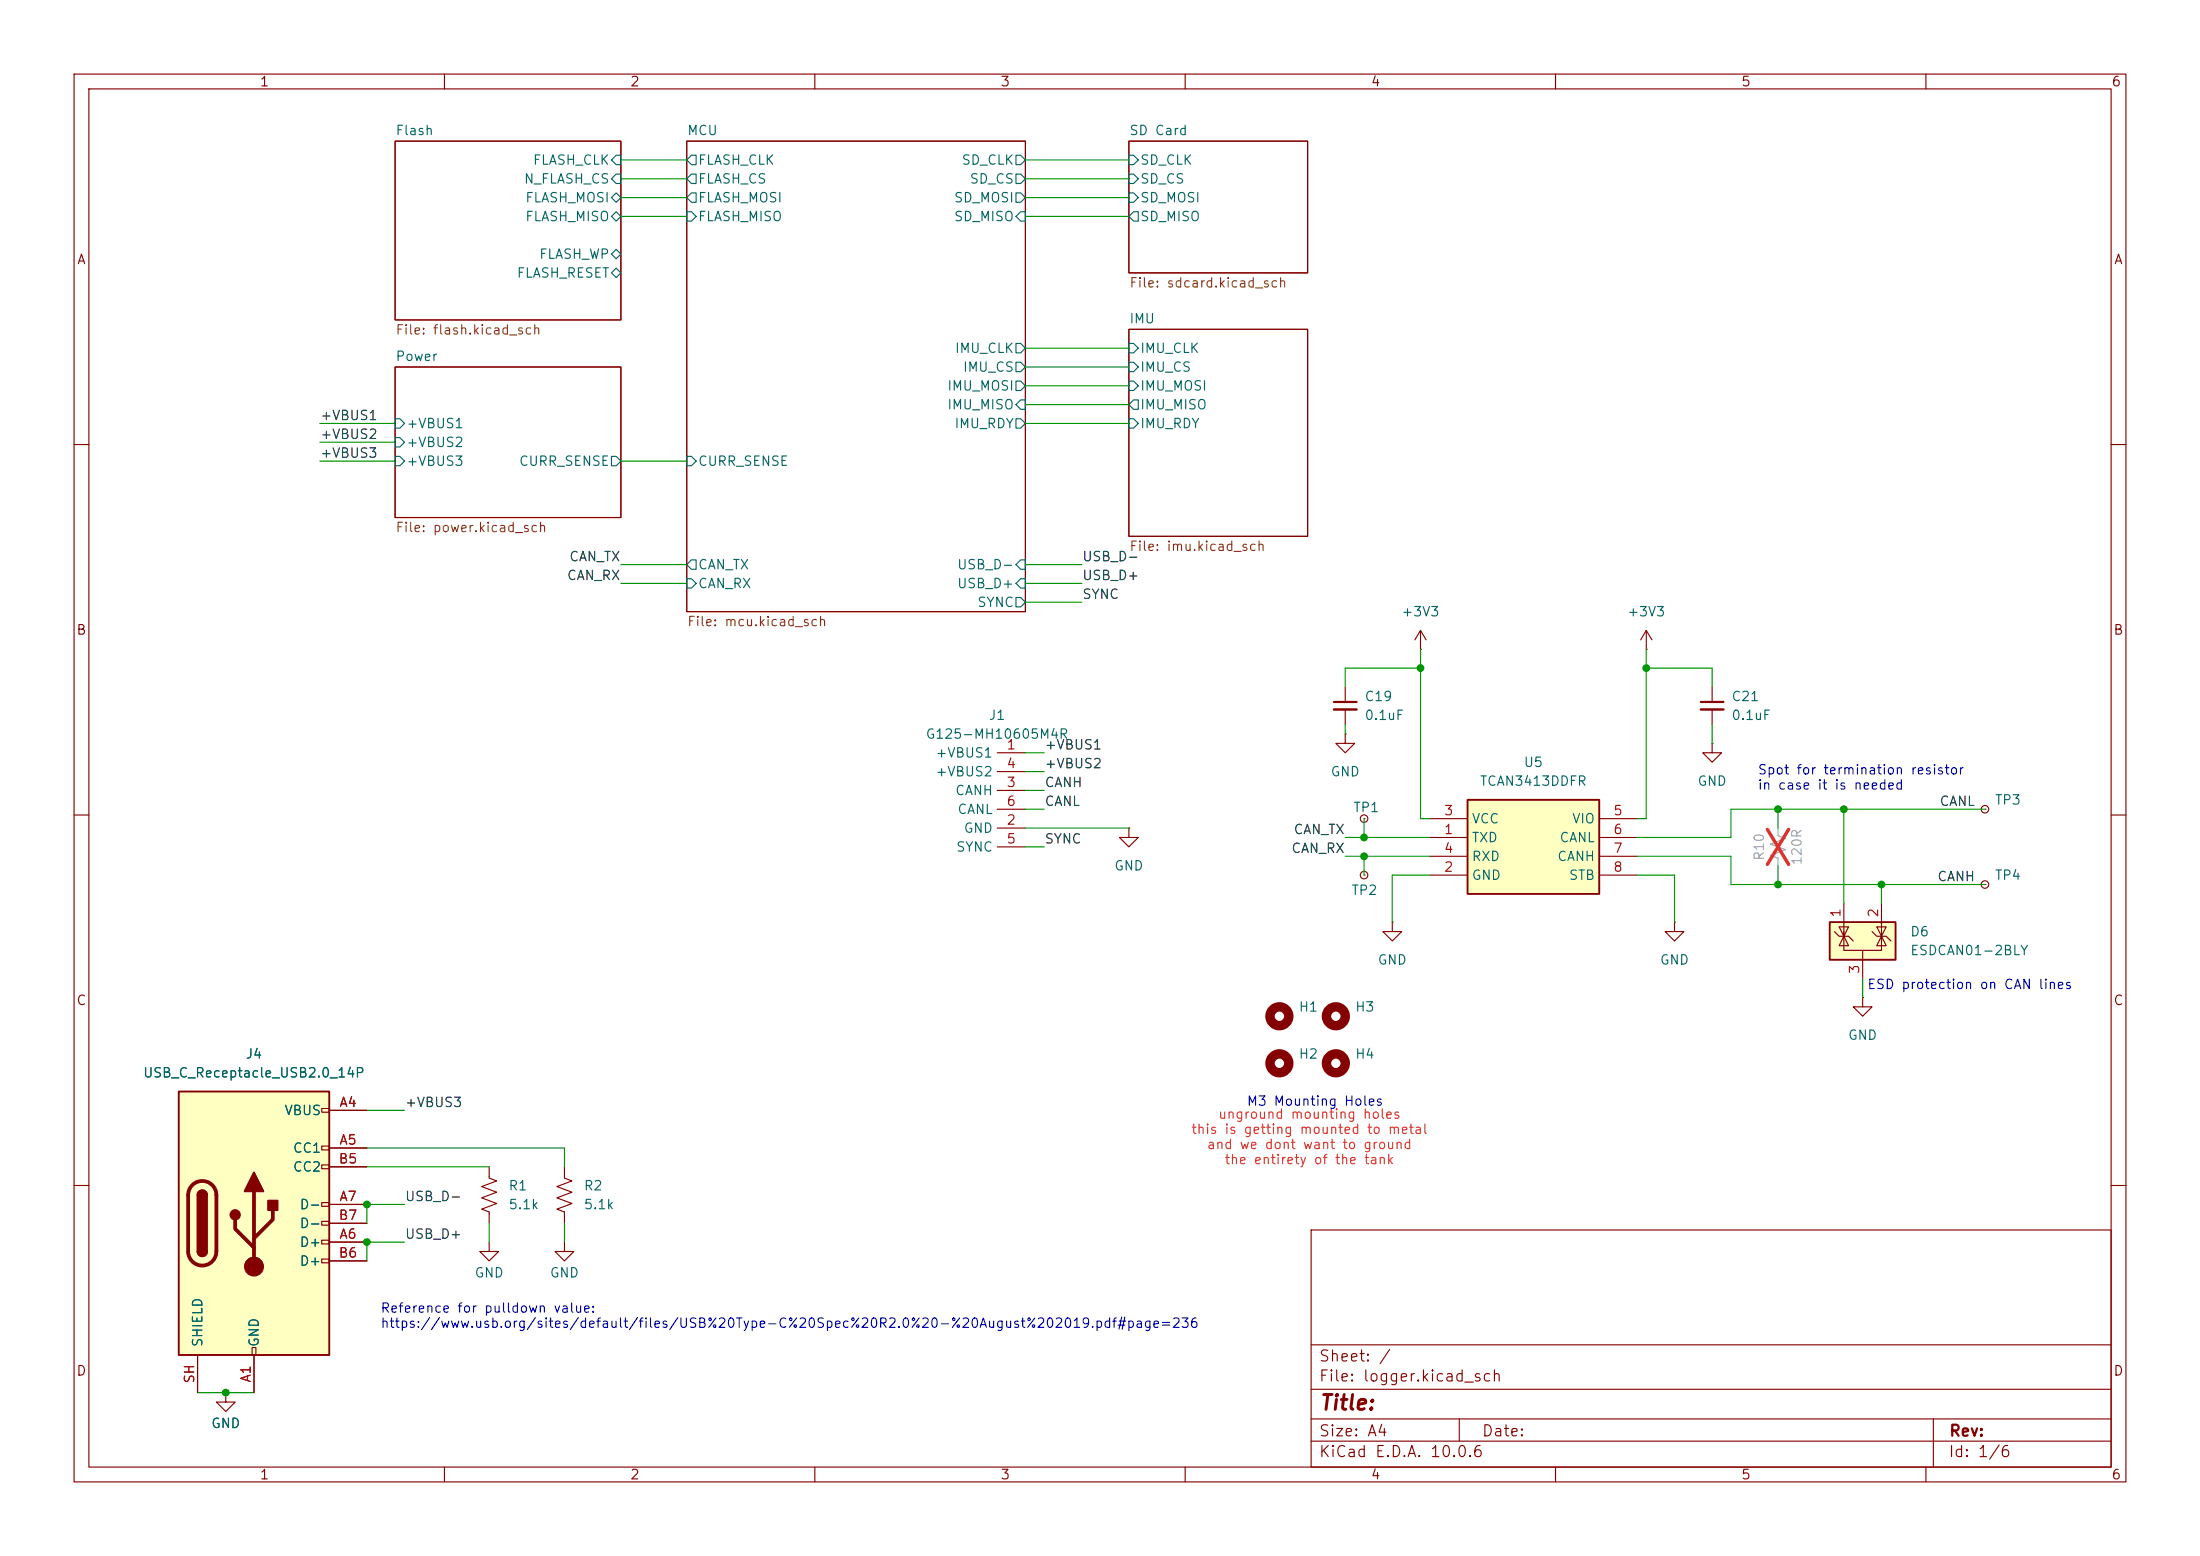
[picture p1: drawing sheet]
<svg xmlns="http://www.w3.org/2000/svg" width="297mm" height="210mm" viewBox="0 0 297 210" stroke-linecap="round" stroke-linejoin="round" font-family="sans-serif">
<g fill="none" stroke="#840000" stroke-width=".15">
<path d="M10 10h277v190h-277zM12 12h273v186h-273zM53.3 19.1h30.5v24.1h-30.5zM60 10v2M92.7 19.1h45.7v63.5h-45.7zM110 10v2M152.4 19.1h24.1v17.7h-24.1zM160 10v2M210 10v2M260 10v2M53.3 49.5h30.5v20.4h-30.5zM152.4 44.5h24.1v27.9h-24.1z"/>
<path d="M10 60h2M285 60h2M10 110h2M285 110h2M251.5 134.6v1.3h1.2l-1.2 1.3-1.3-1.3h1.3M251.5 134.6h.1M66 157.5v1.5l1.1 .4-2.1 .7 2.1 .8-2.1 .8 2.1 .7-2.1 .8 1 .4v1.5M76.2 157.5v1.5l1 .4-2 .7 2 .8-2 .8 2 .7-2 .8 1 .4v1.5M10 160h2M76.2 167.6v1.3h1.3l-1.3 1.3-1.3-1.3h1.3M177 166h108v32h-108zM285 160h2"/>
<path d="M60 198v2M110 198v2M160 198v2M177 194.5h108M177 191.5h108M177 187.5h108M177 181.5h108M197 191.5v3M210 198v2M260 198v2M261 191.5v6.5"/>
</g>
<g fill="none" stroke="#006464" stroke-width=".15">
<path d="M82.5 29.2l.7-.6 .6 .6-.6 .6zM82.5 26.7l.7-.7 .6 .7-.6 .6zM82.5 36.8l.7-.6 .6 .6-.6 .7zM83.2 21h.6v1.2h-.6l-.7-.6zM83.2 23.5h.6v1.3h-.6l-.7-.7zM83.2 33.7l.6 .6-.6 .6-.7-.6zM92.7 28.6h.6l.7 .6-.7 .6h-.6zM93.3 21h.7v1.2h-.7l-.6-.6zM93.3 23.5h.7v1.3h-.7l-.6-.7zM93.3 26h.7v1.3h-.7l-.6-.6zM137.2 29.2l.6-.6h.6v1.2h-.6zM137.2 21h.6l.6 .6-.6 .6h-.6z"/>
<path d="M137.2 23.5h.6l.6 .6-.6 .7h-.6zM137.2 26h.6l.6 .7-.6 .6h-.6zM152.4 21h.6l.7 .6-.7 .6h-.6zM152.4 23.5h.6l.7 .6-.7 .7h-.6zM152.4 26h.6l.7 .7-.7 .6h-.6zM153 28.6h.7v1.2h-.7l-.6-.6zM53.3 56.5h.7l.6 .7-.6 .6h-.7zM53.3 59.1h.7l.6 .6-.6 .6h-.7zM137.2 46.4h.6l.6 .6-.6 .6h-.6zM137.2 48.9h.6l.6 .6-.6 .7h-.6zM137.2 51.4h.6l.6 .7-.6 .6h-.6zM137.2 56.5h.6l.6 .7-.6 .6h-.6z"/>
<path d="M137.8 54h.6v1.2h-.6l-.6-.6zM152.4 46.4h.6l.7 .6-.7 .6h-.6zM152.4 48.9h.6l.7 .6-.7 .7h-.6zM152.4 51.4h.6l.7 .7-.7 .6h-.6zM152.4 56.5h.6l.7 .7-.7 .6h-.6zM153 54h.7v1.2h-.7l-.6-.6zM53.3 61.6h.7l.6 .6-.6 .7h-.7zM82.5 61.6h.7l.6 .6-.6 .7h-.7zM92.7 78.1h.6l.7 .6-.7 .7h-.6zM92.7 61.6h.6l.7 .6-.7 .7h-.6zM93.3 75.6h.7v1.2h-.7l-.6-.6zM137.2 76.2l.6-.6h.6v1.2h-.6z"/>
<path d="M137.2 78.7l.6-.6h.6v1.3h-.6zM137.2 80.6h.6l.6 .7-.6 .6h-.6z"/>
</g>
<g fill="none" stroke="#840000" stroke-width="1.3">
<circle cx="172.7" cy="137.2" r="1.27"/>
<circle cx="180.3" cy="137.2" r="1.27"/>
<circle cx="172.7" cy="143.5" r="1.27"/>
<circle cx="180.3" cy="143.5" r="1.27"/>
</g>
<path d="M247 124.5h8.9v5h-8.9z" fill="#ffffc2"/>
<path d="M247 124.5h8.9v5h-8.9z" fill="none" stroke="#840000" stroke-width=".25"/>
<g fill="none" stroke="#840000" stroke-width=".15">
<path d="M191.8 87.6h.1M191.8 85.1l-.8 1.3M191.8 85.1l.7 1.3M191.8 85.1v2.5M222.2 87.6h.1M222.2 85.1l-.7 1.3M222.2 85.1l.8 1.3M222.2 85.1v2.5M134.6 101.6h3.8M134.6 111.8h3.8M134.6 106.7h3.8M134.6 104.1h3.8"/>
<path d="M134.6 114.3h3.8M134.6 109.2h3.8M268 119.4h.1M268 109.2h.1M226.1 124.5v1.2h1.2l-1.2 1.3-1.3-1.3h1.3M226.1 124.5h.1M247.6 125.7l.7 .7h1.3l.6 .6M248.9 126.4v1.9h5.1v-1.9M248.9 126.4l.7 1.2h-1.3zM248.9 125.7v.7l.7-1.3h-1.3l.6 1.3M248.9 121.9v4.5M251.5 128.3v3.8"/>
<path d="M252.7 125.7l.7 .7h1.2l.7 .6M253.4 125.1h1.2l-.6 1.3zM254 126.4l.6 1.2h-1.2zM254 121.9v4.5"/>
<circle cx="268" cy="109.2" r=".51"/>
<circle cx="268" cy="119.4" r=".51"/>
</g>
<path d="M198.1 108h17.8v12.7h-17.8z" fill="#ffffc2"/>
<path d="M198.1 108h17.8v12.7h-17.8z" fill="none" stroke="#840000" stroke-width=".25"/>
<path d="M152.4 111.8v1.2h1.3l-1.3 1.3-1.3-1.3h1.3M152.4 111.8h.1M193 113h5.1M193 118.1h5.1M193 110.5h5.1M193 115.6h5.1M215.9 113h5.1M215.9 118.1h5.1M215.9 110.5h5.1M215.9 115.6h5.1" fill="none" stroke="#840000" stroke-width=".15"/>
<path d="M24.1 147.3h20.3v35.6h-20.3z" fill="#ffffc2"/>
<g fill="none" stroke="#840000" stroke-width=".15">
<path d="M181.6 99.1v1.2h1.3l-1.3 1.3-1.3-1.3h1.3M181.6 99.1h.1M181.6 92.7v2M181.6 95.8v2M231.1 92.7v2M231.1 95.8v2M184.1 118.1h.1M184.1 110.5h.1M231.1 100.3v1.3h1.3l-1.3 1.3-1.2-1.3h1.2M231.1 100.3h.1M188 124.5v1.2h1.2l-1.2 1.3-1.3-1.3h1.3M188 124.5h.1"/>
<path d="M43.4 149.6h1v.5h-1zM43.4 154.7h1v.5h-1zM43.4 157.2h1v.5h-1zM44.4 149.9h5.1M44.4 154.9h5.1M44.4 157.5h5.1M43.4 162.3h1v.5h-1zM43.4 164.8h1v.6h-1zM43.4 167.4h1v.5h-1zM43.4 169.9h1v.5h-1zM44.4 167.6h5.1M44.4 162.6h5.1"/>
<path d="M44.4 170.2h5.1M44.4 165.1h5.1M66 167.6v1.3h1.3l-1.3 1.3-1.2-1.3h1.2M26.7 182.9v5.1M30.5 188v1.2h1.2l-1.2 1.3-1.3-1.3h1.3M34 181.9h.5v1h-.5zM34.3 182.9v5.1"/>
<circle cx="184.2" cy="118.1" r=".51"/>
<circle cx="184.2" cy="110.5" r=".51"/>
</g>
<path d="M24.1 147.3h20.3v35.6h-20.3zM26.7 161.3a.64 .64 0 0 1 .6-.6 .64 .64 0 0 1 .6 .6M26.7 168.9a.64 .64 0 0 0 .6 .6 .64 .64 0 0 0 .6-.6" fill="none" stroke="#840000" stroke-width=".25"/>
<path d="M26 160a1.9 1.9 0 0 1 2-.5 1.9 1.9 0 0 1 1.2 1.8v7.6a1.91 1.91 0 0 1-1.9 1.9 1.91 1.91 0 0 1-1.9-1.9v-7.6a1.9 1.9 0 0 1 .6-1.3zM31.7 164.6v1.3l2.6 2.5M34.3 160.8v10.1M36.8 163.3v1.3l-2.5 2.5" fill="none" stroke="#840000" stroke-width=".51"/>
<g fill="#840000" stroke="#840000" stroke-width=".25">
<path d="M26.7 161.3h1.2v7.6h-1.2z"/>
<path d="M26.9 160.8a.64 .64 0 0 1 .6-.1 .64 .64 0 0 1 .4 .6h-1.2z"/>
<path d="M26.7 168.9h1.2a.64 .64 0 0 1-.6 .6 .64 .64 0 0 1-.6-.6z"/>
<path d="M34.3 158.2l1.3 2.6h-2.6z"/>
<path d="M36.2 162.1h1.3v1.2h-1.3z"/>
<circle cx="31.7" cy="164" r=".63"/>
</g>
<circle cx="34.3" cy="170.9" r="1.27" fill="#840000" stroke="#840000" stroke-width=".15"/>
<path d="M180.1 94.7h3M229.6 94.7h3.1" fill="none" stroke="#840000" stroke-width=".3"/>
<path d="M180.1 95.8h3M229.6 95.8h3.1" fill="none" stroke="#840000" stroke-width=".33"/>
<path d="M240 111.8v1l1 .4-2 .7 2 .8-2 .7 1 .4v1" fill="none" stroke="#a1a1a1" stroke-width=".15"/>
<path d="M238.6 111.9l2.9 4.8M241.5 111.9l-2.9 4.8" fill="none" stroke="#e12e31" stroke-width=".46"/>
<g fill="none" stroke="#009600" stroke-width=".15">
<path d="M83.8 24.1h8.9M83.8 26.7h8.9M83.8 29.2h8.9M83.8 21.6h8.9M138.4 24.1h14M138.4 26.7h14M138.4 29.2h14M138.4 21.6h14M43.2 57.2h10.1M43.2 59.7h10.1M138.4 47h14M138.4 52.1h14"/>
<path d="M138.4 54.6h14M138.4 57.2h14M138.4 49.5h14M43.2 62.2h10.1M83.8 78.7h8.9M83.8 76.2h8.9M83.8 62.2h8.9M138.4 78.7h7.6M138.4 76.2h7.6M138.4 81.3h7.6M181.6 97.8v1.3M191.8 90.2h-10.2v2.5"/>
<path d="M191.8 87.6v22.9h1.2M222.2 87.6v22.9h-1.2M222.2 90.2h8.9v2.5M231.1 97.8v2.5M138.4 109.2h2.6M138.4 101.6h2.6M138.4 111.8h14M138.4 106.7h2.6M138.4 104.1h2.6M138.4 114.3h2.6M181.6 115.6h11.4M181.6 113h11.4"/>
<path d="M184.1 110.5v2.5M184.1 115.6v2.5M193 118.1h-5v6.4M221 115.6h12.7v3.8h34.3M221 118.1h5.1v6.4M240 109.2v2.6M240 116.8v2.6M248.9 109.2v12.7M254 119.4v2.5M268 109.2h-34.3v3.8h-12.7M251.5 132.1v2.5M49.5 154.9h26.7v2.6"/>
<path d="M49.5 149.9h5.1M49.5 157.5h16.5M54.6 162.6h-5.1v2.5M54.6 167.6h-5.1v2.6M66 165.1v2.5M76.2 165.1v2.5M26.7 188h7.6"/>
</g>
<g fill="#009600" stroke="#009600" stroke-width=".14">
<circle cx="191.8" cy="90.2" r=".46"/>
<circle cx="184.1" cy="113" r=".46"/>
<circle cx="184.1" cy="115.6" r=".46"/>
<circle cx="49.5" cy="162.6" r=".46"/>
<circle cx="49.5" cy="167.6" r=".46"/>
<circle cx="30.5" cy="188" r=".46"/>
<circle cx="248.9" cy="109.2" r=".46"/>
<circle cx="240" cy="119.4" r=".46"/>
<circle cx="240" cy="109.2" r=".46"/>
<circle cx="222.2" cy="90.2" r=".46"/>
<circle cx="254" cy="119.4" r=".46"/>
</g>
<text font-size="2" fill="#840000" x="178" y="190.8">Title:</text>
<g font-size="1.5" fill="#840000">
<text x="178" y="184.1">Sheet: /</text>
<text x="178" y="186.8">File: logger.kicad_sch</text>
<text x="178" y="197">KiCad E.D.A. 10.0.6</text>
<text x="178" y="194.2">Size: A4</text>
<text x="200" y="194.2">Date:</text>
<text x="263" y="197">Id: 1/6</text>
<text x="263" y="194.2">Rev:</text>
</g>
<g font-size="1.3" fill="#840000">
<text x="35" y="12">1</text>
<text x="85" y="12">2</text>
<text x="135" y="12">3</text>
<text x="185" y="12">4</text>
<text x="235" y="12">5</text>
<text x="285" y="12">6</text>
<text x="10.3" y="36">A</text>
<text x="285.3" y="36">A</text>
<text x="10.2" y="86">B</text>
<text x="285.2" y="86">B</text>
<text x="10.2" y="136">C</text>
<text x="285.2" y="136">C</text>
<text x="10.2" y="186">D</text>
<text x="285.2" y="186">D</text>
<text x="35" y="200">1</text>
<text x="85" y="200">2</text>
<text x="135" y="200">3</text>
<text x="185" y="200">4</text>
<text x="235" y="200">5</text>
<text x="285" y="200">6</text>
</g>
<g font-size="1.3" fill="#006464">
<text x="53.3" y="18.6">Flash</text>
<text x="71.9" y="22.6">FLASH_CLK</text>
<text x="92.7" y="18.6">MCU</text>
<text x="94.1" y="22.6">FLASH_CLK</text>
<text x="129.7" y="22.6">SD_CLK</text>
<text x="152.4" y="18.6">SD Card</text>
<text x="153.8" y="22.6">SD_CLK</text>
<text x="70.6" y="25.1">N_FLASH_CS</text>
<text x="70.8" y="27.6">FLASH_MOSI</text>
<text x="94.1" y="25.1">FLASH_CS</text>
<text x="94.1" y="27.6">FLASH_MOSI</text>
<text x="128.7" y="27.6">SD_MOSI</text>
<text x="130.8" y="25.1">SD_CS</text>
<text x="153.8" y="25.1">SD_CS</text>
<text x="153.8" y="27.6">SD_MOSI</text>
<text x="70.8" y="30.2">FLASH_MISO</text>
<text x="72.7" y="35.3">FLASH_WP</text>
<text x="94.1" y="30.2">FLASH_MISO</text>
<text x="128.7" y="30.2">SD_MISO</text>
<text x="153.8" y="30.2">SD_MISO</text>
<text x="69.7" y="37.8">FLASH_RESET</text>
<text x="128.8" y="48">IMU_CLK</text>
<text x="152.4" y="44">IMU</text>
<text x="153.8" y="48">IMU_CLK</text>
<text x="53.3" y="49">Power</text>
<text x="127.8" y="53">IMU_MOSI</text>
<text x="129.9" y="50.5">IMU_CS</text>
<text x="153.8" y="50.5">IMU_CS</text>
<text x="153.8" y="53">IMU_MOSI</text>
<text x="54.8" y="58.1">+VBUS1</text>
<text x="127.8" y="55.6">IMU_MISO</text>
<text x="128.8" y="58.1">IMU_RDY</text>
<text x="153.8" y="58.1">IMU_RDY</text>
<text x="153.8" y="55.6">IMU_MISO</text>
<text x="54.8" y="60.7">+VBUS2</text>
<text x="54.8" y="63.2">+VBUS3</text>
<text x="70" y="63.2">CURR_SENSE</text>
<text x="94.1" y="63.2">CURR_SENSE</text>
<text x="94.1" y="77.2">CAN_TX</text>
<text x="129.1" y="77.2">USB_D-</text>
<text x="94.1" y="79.7">CAN_RX</text>
<text x="129.1" y="79.7">USB_D+</text>
<text x="131.8" y="82.2">SYNC</text>
<text x="189.1" y="83.5">+3V3</text>
<text x="219.6" y="83.5">+3V3</text>
<text x="184.1" y="94.9">C19</text>
<text x="233.7" y="94.9">C21</text>
<text x="124.9" y="100">G125-MH10605M4R</text>
<text x="133.4" y="97.5">J1</text>
<text x="184.1" y="97.5">0.1uF</text>
<text x="233.7" y="97.5">0.1uF</text>
<text x="126.2" y="102.6">+VBUS1</text>
<text x="126.2" y="105.1">+VBUS2</text>
<text x="128.9" y="107.6">CANH</text>
<text x="179.5" y="105.1">GND</text>
<text x="199.7" y="106.4">TCAN3413DDFR</text>
<text x="205.6" y="103.8">U5</text>
<text x="229.1" y="106.4">GND</text>
<text x="129.2" y="110.2">CANL</text>
<text x="130" y="112.7">GND</text>
<text x="182.6" y="109.9">TP1</text>
<text x="198.6" y="114">TXD</text>
<text x="198.6" y="111.5">VCC</text>
<text x="210.4" y="114">CANL</text>
<text x="212.1" y="111.5">VIO</text>
<text x="269.2" y="108.9">TP3</text>
<text x="129" y="115.3">SYNC</text>
<text x="150.3" y="117.8">GND</text>
<text x="198.6" y="119.1">GND</text>
<text x="198.6" y="116.5">RXD</text>
<text x="210.1" y="116.5">CANH</text>
<text x="211.7" y="119.1">STB</text>
<text x="269.2" y="119.1">TP4</text>
<text x="182.4" y="121.1">TP2</text>
<text x="185.9" y="130.5">GND</text>
<text x="224" y="130.5">GND</text>
<text x="257.8" y="126.7">D6</text>
<text x="257.8" y="129.2">ESDCAN01-2BLY</text>
<text x="175.2" y="136.9">H1</text>
<text x="182.9" y="136.9">H3</text>
<text x="33.1" y="143.2">J4</text>
<text x="175.2" y="143.2">H2</text>
<text x="182.9" y="143.2">H4</text>
<text x="249.4" y="140.7">GND</text>
<text x="19.2" y="145.7">USB_C_Receptacle_USB2.0_14P</text>
<text x="38.3" y="150.8">VBUS</text>
<text x="39.5" y="155.9">CC1</text>
<text x="39.5" y="158.4">CC2</text>
<text x="68.6" y="161">R1</text>
<text x="78.7" y="161">R2</text>
<text x="40.4" y="163.5">D-</text>
<text x="40.4" y="166.1">D-</text>
<text x="68.6" y="163.5">5.1k</text>
<text x="78.7" y="163.5">5.1k</text>
<text x="40.4" y="168.6">D+</text>
<text x="40.4" y="171.1">D+</text>
<text x="64" y="172.7">GND</text>
<text x="74.1" y="172.7">GND</text>
<text x="27.6" y="181.9" transform="rotate(-90 27.6 181.9)">SHIELD</text>
<text x="35.3" y="181.9" transform="rotate(-90 35.3 181.9)">GND</text>
<text x="28.4" y="193.1">GND</text>
</g>
<g font-size="1.3" fill="#725600">
<text x="152.4" y="39.1">File: sdcard.kicad_sch</text>
<text x="53.3" y="45.5">File: flash.kicad_sch</text>
<text x="53.3" y="72.1">File: power.kicad_sch</text>
<text x="152.4" y="74.7">File: imu.kicad_sch</text>
<text x="92.7" y="84.8">File: mcu.kicad_sch</text>
</g>
<g font-size="1.3" fill="#0f0f0f">
<text x="43.2" y="57">+VBUS1</text>
<text x="43.2" y="59.6">+VBUS2</text>
<text x="43.2" y="62.1">+VBUS3</text>
<text x="76.8" y="76.1">CAN_TX</text>
<text x="146" y="76.1">USB_D-</text>
<text x="76.5" y="78.6">CAN_RX</text>
<text x="146" y="78.6">USB_D+</text>
<text x="146" y="81.2">SYNC</text>
<text x="140.9" y="101.5">+VBUS1</text>
<text x="140.9" y="104">+VBUS2</text>
<text x="140.9" y="106.6">CANH</text>
<text x="140.9" y="109.1">CANL</text>
<text x="174.5" y="112.9">CAN_TX</text>
<text x="261.8" y="109.1">CANL</text>
<text x="140.9" y="114.2">SYNC</text>
<text x="174.2" y="115.4">CAN_RX</text>
<text x="261.5" y="119.3">CANH</text>
<text x="54.6" y="149.7">+VBUS3</text>
<text x="54.6" y="162.4">USB_D-</text>
<text x="54.6" y="167.5">USB_D+</text>
</g>
<g font-size="1.3" fill="#a90000">
<text x="135.8" y="101.5">1</text>
<text x="135.8" y="106.5">3</text>
<text x="135.8" y="104">4</text>
<text x="135.8" y="111.6">2</text>
<text x="135.8" y="109.1">6</text>
<text x="194.8" y="112.9">1</text>
<text x="194.8" y="110.4">3</text>
<text x="217.7" y="110.4">5</text>
<text x="217.7" y="112.9">6</text>
<text x="135.8" y="114.2">5</text>
<text x="194.8" y="118">2</text>
<text x="194.8" y="115.4">4</text>
<text x="217.7" y="115.4">7</text>
<text x="217.7" y="118">8</text>
<text x="248.8" y="123.9" transform="rotate(-90 248.8 123.9)">1</text>
<text x="253.9" y="123.9" transform="rotate(-90 253.9 123.9)">2</text>
<text x="251.3" y="131.5" transform="rotate(-90 251.3 131.5)">3</text>
<text x="45.7" y="149.7">A4</text>
<text x="45.7" y="154.8">A5</text>
<text x="45.6" y="157.3">B5</text>
<text x="45.6" y="165">B7</text>
<text x="45.7" y="167.5">A6</text>
<text x="45.7" y="162.4">A7</text>
<text x="45.6" y="170">B6</text>
<text x="26.5" y="186.8" transform="rotate(-90 26.5 186.8)">SH</text>
<text x="34.2" y="186.7" transform="rotate(-90 34.2 186.7)">A1</text>
</g>
<g font-size="1.3" fill="#0000c2">
<text x="237.2" y="104.8">Spot for termination resistor</text>
<text x="237.2" y="106.9">in case it is needed</text>
<text x="252" y="133.8">ESD protection on CAN lines</text>
<text x="168.2" y="149.6">M3 Mounting Holes</text>
<text x="51.3" y="177.5">Reference for pulldown value:</text>
<text x="51.3" y="179.5">https://www.usb.org/sites/default/files/USB%20Type-C%20Spec%20R2.0%20-%20August%202019.pdf#page=236</text>
</g>
<g font-size="1.3" fill="#989898">
<text x="238.5" y="116.3" transform="rotate(-90 238.5 116.3)">R10</text>
<text x="243.5" y="116.9" transform="rotate(-90 243.5 116.9)">120R</text>
</g>
<g font-size="1.3" fill="#ff2c22">
<text x="160.7" y="153.4">this is getting mounted to metal</text>
<text x="162.8" y="155.4">and we dont want to ground</text>
<text x="164.4" y="151.3">unground mounting holes</text>
<text x="165.2" y="157.5">the entirety of the tank</text>
</g>
</svg>
